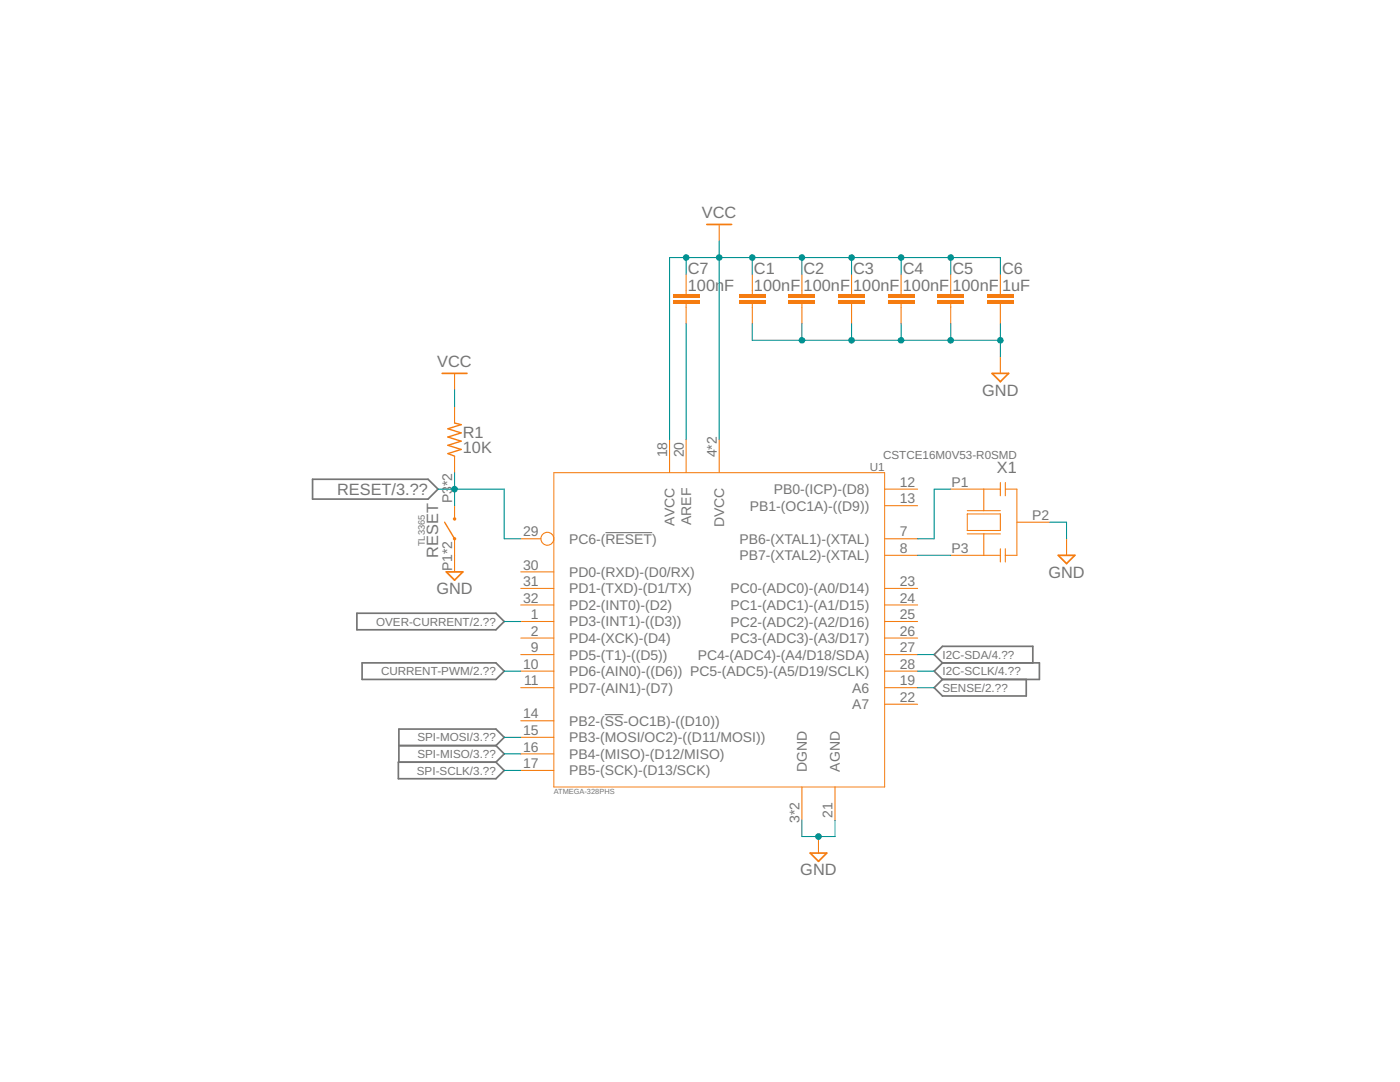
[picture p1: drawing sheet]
<svg xmlns="http://www.w3.org/2000/svg" width="279mm" height="216mm" viewBox="0 0 279 216" stroke-linecap="round" stroke-linejoin="round" font-family="sans-serif">
<path d="M120.8 106.3h9.4M120.7 142.6h3.7" fill="none" stroke="#757575" stroke-width=".21"/>
<path d="M62.4 95.6h23l2 2-2 2h-23zM71.2 122.4h27.8l1.6 1.6-1.6 1.7h-27.8zM72.3 132.3h26.7l1.6 1.6-1.6 1.7h-26.7zM188.1 135.6l-1.7 1.6 1.7 1.7h16.7v-3.3M188.1 132.3h19.3v3.3h-19.3M188.1 132.3l-1.7-1.7 1.7-1.6h18v3.3M188.1 132.3l-1.7 1.6 1.7 1.7M79.5 152.1h19.5l1.6 1.6-1.6 1.7h-19.5zM79.6 148.8h19.4M99 148.8l1.6-1.7-1.6-1.6h-19.4v6.6M99 148.8l1.6 1.6-1.6 1.7" fill="none" stroke="#757575" stroke-width=".34"/>
<g fill="none" stroke="#f57c10" stroke-width=".21">
<path d="M143.5 44.8v3.3M90.7 74.5v3.3M90.7 81.1v3.3M90.7 91v3.3M133.6 87.7v6.6M136.9 87.7v6.6M143.5 87.7v6.6M176.6 97.6h6.5M189.7 97.6h9.9M196.3 97.6v4.3M199.6 96.3v2.6M200.6 97.6h2.3v13.2h-2.3"/>
<path d="M200.6 96.3v2.6M103.9 107.5h4M103.9 117.4h6.6M103.9 114.1h6.6M176.6 107.5h6.5M176.6 110.8h6.5M176.6 100.9h6.5M176.6 117.4h6.5M189.7 110.8h9.9M193 102.6h6.6v3.3h-6.6zM193 101.9h6.6M193 106.5h6.6"/>
<path d="M196.3 106.5v4.3M199.6 109.5v2.6M200.6 109.5v2.6M202.9 104.2h6.6M212.9 107.5v3.3M103.9 124h6.6M103.9 127.3h6.6M103.9 130.6h6.6M103.9 133.9h6.6M103.9 137.2h6.6M103.9 120.7h6.6M176.6 124h6.5"/>
<path d="M176.6 127.3h6.5M176.6 130.6h6.5M176.6 133.9h6.5M176.6 137.2h6.5M176.6 120.7h6.5M103.9 143.8h6.6M103.9 147.1h6.6M103.9 150.4h6.6M103.9 153.7h6.6M160 157v6.6M166.6 157v6.6M176.6 140.5h6.5"/>
<path d="M163.3 166.9v3.3"/>
<circle cx="109.2" cy="107.5" r="1.29"/>
</g>
<path d="M110.5 94.3h66.1v62.7h-66.1z" fill="none" stroke="#f57c10" stroke-width=".2"/>
<path d="M141.1 44.8h4.9M88.2 74.5h5M211.2 110.8h3.3l-1.6 1.7zM161.7 170.2h3.3l-1.7 1.7z" fill="none" stroke="#f57c10" stroke-width=".34"/>
<path d="M90.7 84.4l1.3 .3-2.6 .9 2.6 .8-2.6 .8 2.6 .8-2.6 .9 2.6 .8-2.6 .8 1.3 .5" fill="none" stroke="#f57c10" stroke-width=".28"/>
<g fill="#f57c10">
<path d="M147.5 60h5.3v.6h-5.3z" fill-rule="evenodd"/>
<path d="M147.5 58.7h5.3v.6h-5.3z" fill-rule="evenodd"/>
</g>
<g fill="#f57c10">
<path d="M147.5 60h5.3v.6h-5.3zM147.5 60v.6h5.3v-.6z"/>
<path d="M147.5 58.7h5.3v.6h-5.3zM147.5 58.7v.6h5.3v-.6z"/>
</g>
<path d="M150.1 54.7v4M150.1 60.6v4" fill="none" stroke="#f57c10" stroke-width=".21"/>
<g fill="#f57c10">
<path d="M157.4 60h5.3v.6h-5.3z" fill-rule="evenodd"/>
<path d="M157.4 58.7h5.3v.6h-5.3z" fill-rule="evenodd"/>
</g>
<g fill="#f57c10">
<path d="M157.4 60h5.3v.6h-5.3zM157.4 60v.6h5.3v-.6z"/>
<path d="M157.4 58.7h5.3v.6h-5.3zM157.4 58.7v.6h5.3v-.6z"/>
</g>
<path d="M160 54.7v4M160 60.6v4" fill="none" stroke="#f57c10" stroke-width=".21"/>
<g fill="#f57c10">
<path d="M167.3 60h5.3v.6h-5.3z" fill-rule="evenodd"/>
<path d="M167.3 58.7h5.3v.6h-5.3z" fill-rule="evenodd"/>
</g>
<g fill="#f57c10">
<path d="M167.3 60h5.3v.6h-5.3zM167.3 60v.6h5.3v-.6z"/>
<path d="M167.3 58.7h5.3v.6h-5.3zM167.3 58.7v.6h5.3v-.6z"/>
</g>
<path d="M169.9 54.7v4M169.9 60.6v4" fill="none" stroke="#f57c10" stroke-width=".21"/>
<g fill="#f57c10">
<path d="M177.2 60h5.3v.6h-5.3z" fill-rule="evenodd"/>
<path d="M177.2 58.7h5.3v.6h-5.3z" fill-rule="evenodd"/>
</g>
<g fill="#f57c10">
<path d="M177.2 60h5.3v.6h-5.3zM177.2 60v.6h5.3v-.6z"/>
<path d="M177.2 58.7h5.3v.6h-5.3zM177.2 58.7v.6h5.3v-.6z"/>
</g>
<path d="M179.8 54.7v4M179.8 60.6v4" fill="none" stroke="#f57c10" stroke-width=".21"/>
<g fill="#f57c10">
<path d="M187.1 60h5.3v.6h-5.3z" fill-rule="evenodd"/>
<path d="M187.1 58.7h5.3v.6h-5.3z" fill-rule="evenodd"/>
</g>
<g fill="#f57c10">
<path d="M187.1 60h5.3v.6h-5.3zM187.1 60v.6h5.3v-.6z"/>
<path d="M187.1 58.7h5.3v.6h-5.3zM187.1 58.7v.6h5.3v-.6z"/>
</g>
<path d="M189.7 54.7v4M189.7 60.6v4" fill="none" stroke="#f57c10" stroke-width=".21"/>
<g fill="#f57c10">
<path d="M197 60h5.3v.6h-5.3z" fill-rule="evenodd"/>
<path d="M197 58.7h5.3v.6h-5.3z" fill-rule="evenodd"/>
</g>
<g fill="#f57c10">
<path d="M197 60h5.3v.6h-5.3zM197 60v.6h5.3v-.6z"/>
<path d="M197 58.7h5.3v.6h-5.3zM197 58.7v.6h5.3v-.6z"/>
</g>
<path d="M199.6 54.7v4M199.6 60.6v4" fill="none" stroke="#f57c10" stroke-width=".21"/>
<g fill="#f57c10">
<path d="M134.3 60h5.3v.6h-5.3z" fill-rule="evenodd"/>
<path d="M134.3 58.7h5.3v.6h-5.3z" fill-rule="evenodd"/>
</g>
<g fill="#f57c10">
<path d="M134.3 60h5.3v.6h-5.3zM134.3 60v.6h5.3v-.6z"/>
<path d="M134.3 58.7h5.3v.6h-5.3zM134.3 58.7v.6h5.3v-.6z"/>
</g>
<path d="M136.9 54.7v4M136.9 60.6v4M199.6 71.2v3.3M90.7 107.5v3.3" fill="none" stroke="#f57c10" stroke-width=".21"/>
<path d="M198 74.5h3.3l-1.7 1.7z" fill="none" stroke="#f57c10" stroke-width=".34"/>
<path d="M88.7 104.2l2 3.3" fill="none" stroke="#f57c10" stroke-width=".28"/>
<g fill="#f57c10">
<circle cx="90.7" cy="107.5" r=".34"/>
<circle cx="90.7" cy="103.5" r=".34"/>
</g>
<g fill="#f57c10">
<path d="M90.4 107.5a.35 .35 0 0 1 .7 0 .35 .35 0 0 1-.7 0zM90.4 107.5a.35 .35 0 0 0 .7 0 .35 .35 0 0 0-.7 0z"/>
<path d="M90.4 103.5a.35 .35 0 0 1 .7 0 .35 .35 0 0 1-.7 0zM90.4 103.5a.35 .35 0 0 0 .7 0 .35 .35 0 0 0-.7 0z"/>
</g>
<path d="M90.7 100.9v2.6M90.7 110.8v3.3" fill="none" stroke="#f57c10" stroke-width=".21"/>
<path d="M89.1 114.1h3.3l-1.7 1.7z" fill="none" stroke="#f57c10" stroke-width=".34"/>
<path d="M189.7 97.6h-3.3v9.9h-3.3M183.1 110.8h6.6M209.5 104.2h3.4v3.3M160 163.6v3.3h6.6" fill="none" stroke="#009292" stroke-width=".21"/>
<circle cx="163.3" cy="166.9" r=".66" fill="#009292"/>
<path d="M162.7 166.9a.66 .66 0 0 1 1.3 0 .66 .66 0 0 1-1.3 0zM162.7 166.9a.66 .66 0 0 0 1.3 0 .66 .66 0 0 0-1.3 0z" fill="#009292"/>
<path d="M150.1 64.6v3.3h49.5v-3.3M166.6 163.6v3.3" fill="none" stroke="#009292" stroke-width=".21"/>
<circle cx="189.7" cy="67.9" r=".66" fill="#009292"/>
<path d="M189.1 67.9a.66 .66 0 0 1 1.3 0 .66 .66 0 0 1-1.3 0zM189.1 67.9a.66 .66 0 0 0 1.3 0 .66 .66 0 0 0-1.3 0z" fill="#009292"/>
<path d="M189.7 64.6v3.3" fill="none" stroke="#009292" stroke-width=".21"/>
<circle cx="179.8" cy="67.9" r=".66" fill="#009292"/>
<path d="M179.2 67.9a.66 .66 0 0 1 1.3 0 .66 .66 0 0 1-1.3 0zM179.2 67.9a.66 .66 0 0 0 1.3 0 .66 .66 0 0 0-1.3 0z" fill="#009292"/>
<path d="M179.8 64.6v3.3" fill="none" stroke="#009292" stroke-width=".21"/>
<circle cx="169.9" cy="67.9" r=".66" fill="#009292"/>
<path d="M169.3 67.9a.66 .66 0 0 1 1.3 0 .66 .66 0 0 1-1.3 0zM169.3 67.9a.66 .66 0 0 0 1.3 0 .66 .66 0 0 0-1.3 0z" fill="#009292"/>
<path d="M169.9 64.6v3.3" fill="none" stroke="#009292" stroke-width=".21"/>
<circle cx="160" cy="67.9" r=".66" fill="#009292"/>
<path d="M159.4 67.9a.66 .66 0 0 1 1.3 0 .66 .66 0 0 1-1.3 0zM159.4 67.9a.66 .66 0 0 0 1.3 0 .66 .66 0 0 0-1.3 0z" fill="#009292"/>
<path d="M160 64.6v3.3M199.6 67.9v3.3" fill="none" stroke="#009292" stroke-width=".21"/>
<circle cx="199.6" cy="67.9" r=".66" fill="#009292"/>
<path d="M199 67.9a.66 .66 0 0 1 1.3 0 .66 .66 0 0 1-1.3 0zM199 67.9a.66 .66 0 0 0 1.3 0 .66 .66 0 0 0-1.3 0z" fill="#009292"/>
<path d="M143.5 48.1v39.6M143.5 51.4h56.1v3.3M150.1 51.4v3.3M160 51.4v3.3M169.9 51.4v3.3M179.8 51.4v3.3M189.7 51.4v3.3" fill="none" stroke="#009292" stroke-width=".21"/>
<g fill="#009292">
<circle cx="143.5" cy="51.4" r=".66"/>
<circle cx="160" cy="51.4" r=".66"/>
<circle cx="150.1" cy="51.4" r=".66"/>
<circle cx="169.9" cy="51.4" r=".66"/>
<circle cx="179.8" cy="51.4" r=".66"/>
<circle cx="189.7" cy="51.4" r=".66"/>
</g>
<g fill="#009292">
<path d="M142.9 51.4a.66 .66 0 0 1 1.3 0 .66 .66 0 0 1-1.3 0zM142.9 51.4a.66 .66 0 0 0 1.3 0 .66 .66 0 0 0-1.3 0z"/>
<path d="M159.4 51.4a.66 .66 0 0 1 1.3 0 .66 .66 0 0 1-1.3 0zM159.4 51.4a.66 .66 0 0 0 1.3 0 .66 .66 0 0 0-1.3 0z"/>
<path d="M149.5 51.4a.66 .66 0 0 1 1.3 0 .66 .66 0 0 1-1.3 0zM149.5 51.4a.66 .66 0 0 0 1.3 0 .66 .66 0 0 0-1.3 0z"/>
<path d="M169.3 51.4a.66 .66 0 0 1 1.3 0 .66 .66 0 0 1-1.3 0zM169.3 51.4a.66 .66 0 0 0 1.3 0 .66 .66 0 0 0-1.3 0z"/>
<path d="M179.2 51.4a.66 .66 0 0 1 1.3 0 .66 .66 0 0 1-1.3 0zM179.2 51.4a.66 .66 0 0 0 1.3 0 .66 .66 0 0 0-1.3 0z"/>
<path d="M189.1 51.4a.66 .66 0 0 1 1.3 0 .66 .66 0 0 1-1.3 0zM189.1 51.4a.66 .66 0 0 0 1.3 0 .66 .66 0 0 0-1.3 0z"/>
</g>
<path d="M136.9 51.4v3.3M143.5 51.4h-9.9v36.3" fill="none" stroke="#009292" stroke-width=".21"/>
<circle cx="136.9" cy="51.4" r=".66" fill="#009292"/>
<path d="M136.3 51.4a.66 .66 0 0 1 1.3 0 .66 .66 0 0 1-1.3 0zM136.3 51.4a.66 .66 0 0 0 1.3 0 .66 .66 0 0 0-1.3 0z" fill="#009292"/>
<path d="M90.7 77.8v3.3M87.4 97.6h13.2v9.9h3.3M90.7 94.3v6.6" fill="none" stroke="#009292" stroke-width=".21"/>
<circle cx="90.7" cy="97.6" r=".66" fill="#009292"/>
<path d="M90.1 97.6a.66 .66 0 0 1 1.3 0 .66 .66 0 0 1-1.3 0zM90.1 97.6a.66 .66 0 0 0 1.3 0 .66 .66 0 0 0-1.3 0z" fill="#009292"/>
<path d="M136.9 64.6v23.1M100.6 133.9h3.3M100.6 124h3.3M183.1 137.2h3.3M183.1 133.9h3.3M183.1 130.6h3.3M100.6 147.1h3.3M100.6 150.4h3.3M100.6 153.7h3.3" fill="none" stroke="#009292" stroke-width=".21"/>
<g font-size="3.3" fill="#757575">
<text x="140.1" y="43.5">VCC</text>
<text x="137.3" y="58">100nF</text>
<text x="137.3" y="54.7">C7</text>
<text x="150.5" y="58">100nF 100nF 100nF 100nF 100nF 1uF</text>
<text x="150.5" y="54.7">C1</text>
<text x="160.4" y="54.7">C2</text>
<text x="170.3" y="54.7">C3</text>
<text x="180.2" y="54.7">C4</text>
<text x="190.1" y="54.7">C5</text>
<text x="200" y="54.7">C6</text>
<text x="87.3" y="73.2">VCC</text>
<text x="196" y="78.9">GND</text>
<text x="92.4" y="87.3">R1</text>
<text x="92.4" y="90.3">10K</text>
<text x="198.9" y="94.3">X1</text>
<text x="67.3" y="98.8">RESET/3.??</text>
<text x="87.4" y="111.3" transform="rotate(-90 87.4 111.3)">RESET</text>
<text x="87.1" y="118.6">GND</text>
<text x="209.2" y="115.3">GND</text>
<text x="159.7" y="174.7">GND</text>
</g>
<g font-size="2.8" fill="#757575">
<text x="133.2" y="91.3" transform="rotate(-90 133.2 91.3)">18</text>
<text x="136.5" y="91.3" transform="rotate(-90 136.5 91.3)">20</text>
<text x="143.1" y="91.3" transform="rotate(-90 143.1 91.3)">4*2</text>
<text x="90.3" y="100.4" transform="rotate(-90 90.3 100.4)">P3</text>
<text x="90.3" y="97" transform="rotate(-90 90.3 97)">*2</text>
<text x="149.6" y="101.9">PB1-(OC1A)-((D9))</text>
<text x="154.4" y="98.6">PB0-(ICP)-(D8)</text>
<text x="179.6" y="97.1">12</text>
<text x="179.6" y="100.4">13</text>
<text x="189.9" y="97.1">P1</text>
<text x="104.4" y="107.1">29</text>
<text x="134.6" y="104.9" transform="rotate(-90 134.6 104.9)">AVCC</text>
<text x="137.9" y="104.8" transform="rotate(-90 137.9 104.8)">AREF</text>
<text x="144.5" y="105.2" transform="rotate(-90 144.5 105.2)">DVCC</text>
<text x="179.6" y="107.1">7</text>
<text x="206" y="103.7">P2</text>
<text x="104.4" y="113.7">30</text>
<text x="113.6" y="108.5">PC6-(RESET)</text>
<text x="147.6" y="108.5">PB6-(XTAL1)-(XTAL)</text>
<text x="147.6" y="111.8">PB7-(XTAL2)-(XTAL)</text>
<text x="179.6" y="110.4">8</text>
<text x="189.9" y="110.4">P3</text>
<text x="90.3" y="114" transform="rotate(-90 90.3 114)">P1*2</text>
<text x="104.4" y="117">31</text>
<text x="113.6" y="115.1">PD0-(RXD)-(D0/RX)</text>
<text x="113.6" y="118.4">PD1-(TXD)-(D1/TX)</text>
<text x="145.8" y="118.4">PC0-(ADC0)-(A0/D14)</text>
<text x="179.6" y="117">23</text>
<text x="104.4" y="120.3">32</text>
<text x="105.9" y="123.6">1</text>
<text x="113.6" y="125">PD3-(INT1)-((D3))</text>
<text x="113.6" y="121.7">PD2-(INT0)-(D2)</text>
<text x="145.8" y="121.7">PC1-(ADC1)-(A1/D15)</text>
<text x="145.8" y="125">PC2-(ADC2)-(A2/D16)</text>
<text x="179.6" y="120.3">24</text>
<text x="179.6" y="123.6">25</text>
<text x="105.9" y="126.9">2</text>
<text x="105.9" y="130.2">9</text>
<text x="113.6" y="128.3">PD4-(XCK)-(D4)</text>
<text x="113.6" y="131.6">PD5-(T1)-((D5))</text>
<text x="139.3" y="131.6">PC4-(ADC4)-(A4/D18/SDA)</text>
<text x="145.8" y="128.3">PC3-(ADC3)-(A3/D17)</text>
<text x="179.6" y="126.9">26</text>
<text x="179.6" y="130.2">27</text>
<text x="104.4" y="133.5">10</text>
<text x="104.6" y="136.8">11</text>
<text x="113.6" y="134.9">PD6-(AIN0)-((D6)) PC5-(ADC5)-(A5/D19/SCLK)</text>
<text x="179.6" y="136.8">19</text>
<text x="179.6" y="133.5">28</text>
<text x="104.4" y="143.4">14</text>
<text x="113.6" y="138.2">PD7-(AIN1)-(D7)</text>
<text x="170.1" y="138.2">A6</text>
<text x="170.1" y="141.5">A7</text>
<text x="179.6" y="140.1">22</text>
<text x="104.4" y="146.7">15</text>
<text x="104.4" y="150">16</text>
<text x="113.6" y="144.8">PB2-(SS-OC1B)-((D10))</text>
<text x="113.6" y="148.1">PB3-(MOSI/OC2)-((D11/MOSI))</text>
<text x="104.4" y="153.3">17</text>
<text x="113.6" y="151.4">PB4-(MISO)-(D12/MISO)</text>
<text x="113.6" y="154.7">PB5-(SCK)-(D13/SCK)</text>
<text x="161" y="154" transform="rotate(-90 161 154)">DGND</text>
<text x="167.6" y="154" transform="rotate(-90 167.6 154)">AGND</text>
<text x="159.6" y="164.2" transform="rotate(-90 159.6 164.2)">3*2</text>
<text x="166.2" y="163.2" transform="rotate(-90 166.2 163.2)">21</text>
</g>
<g font-size="2.3" fill="#757575">
<text x="173.6" y="94">U1</text>
<text x="176.2" y="91.7">CSTCE16M0V53-R0SMD</text>
<text x="75.1" y="124.8">OVER-CURRENT/2.??</text>
<text x="188.1" y="131.4">I2C-SDA/4.??</text>
<text x="76" y="134.7">CURRENT-PWM/2.??</text>
<text x="188.1" y="134.7">I2C-SCLK/4.??</text>
<text x="188.1" y="138">SENSE/2.??</text>
<text x="83.3" y="147.9">SPI-MOSI/3.??</text>
<text x="83.2" y="154.6">SPI-SCLK/3.??</text>
<text x="83.3" y="151.3">SPI-MISO/3.??</text>
</g>
<text font-size="1.9" fill="#757575" x="84.8" y="109" transform="rotate(-90 84.8 109)">TL3365</text>
<text font-size="1.5" fill="#757575" x="110.5" y="158.4">ATMEGA-328PHS</text>
</svg>
